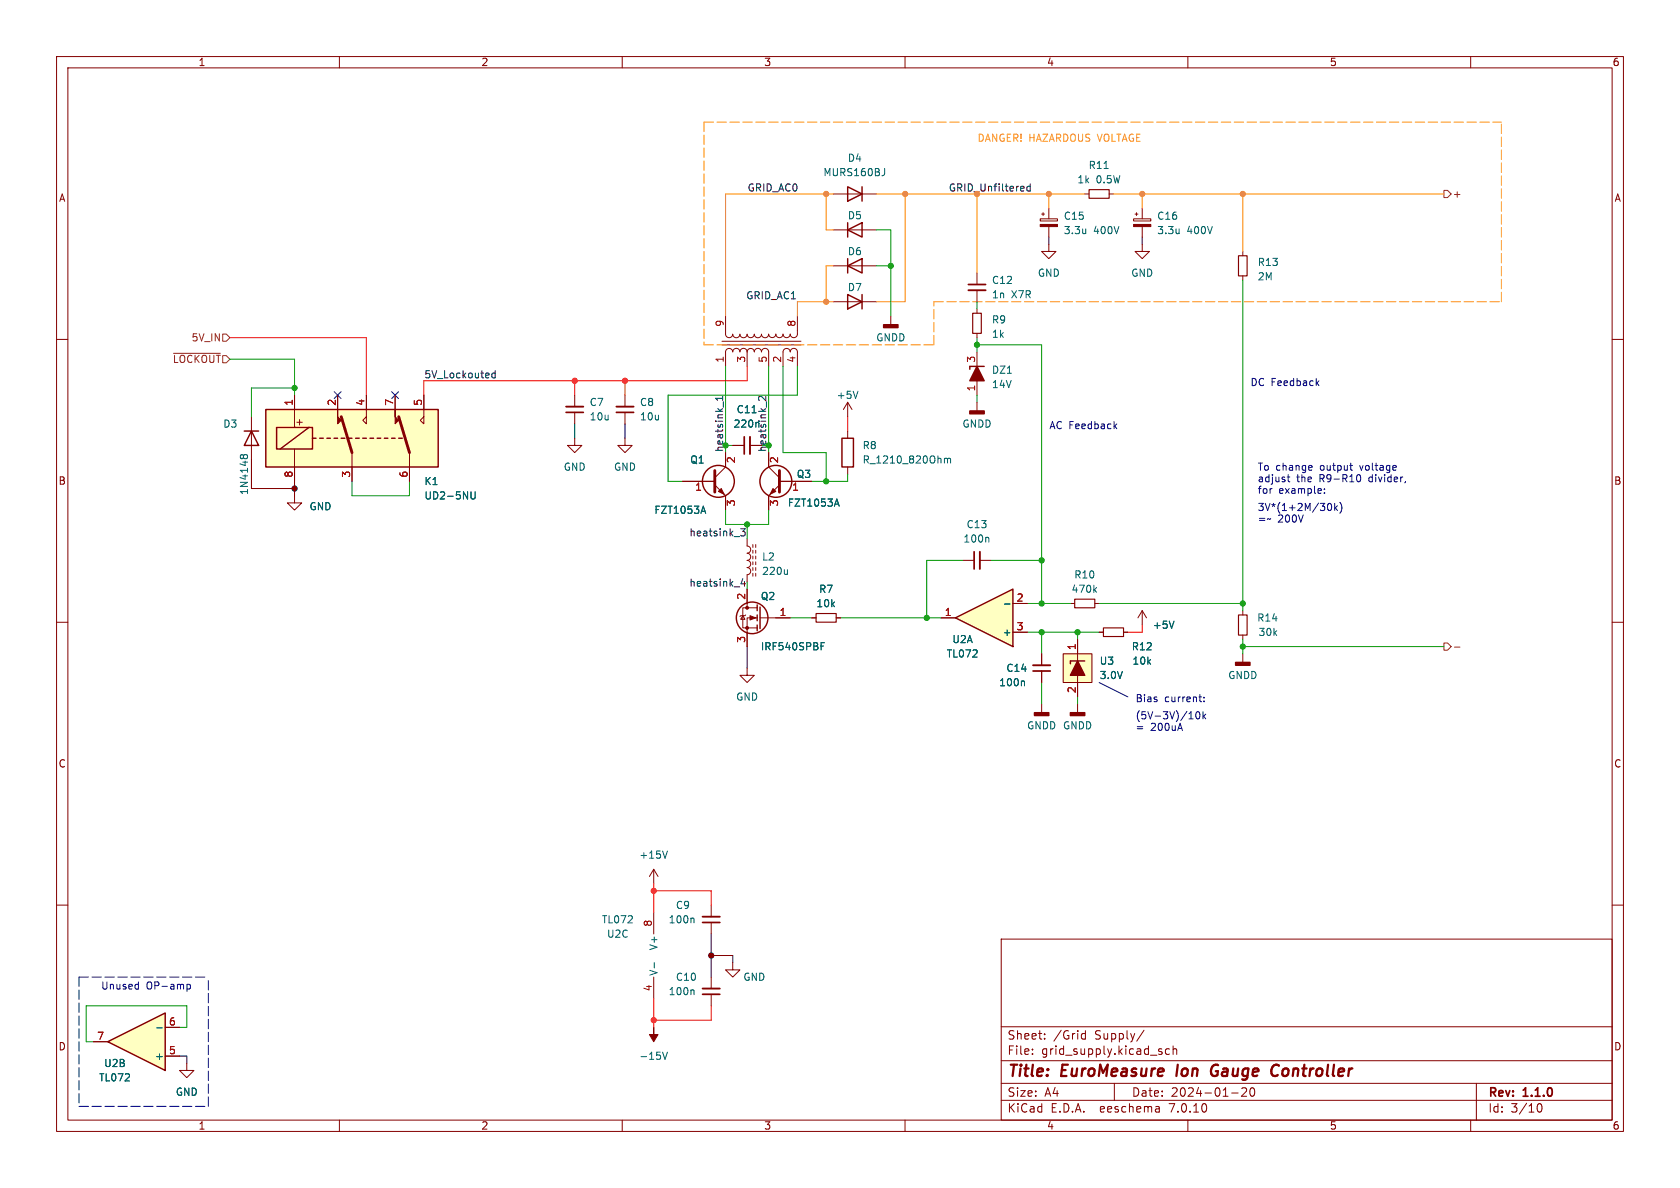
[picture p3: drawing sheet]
<svg xmlns="http://www.w3.org/2000/svg" width="297mm" height="210mm" viewBox="0 0 297 210" stroke-linecap="round" stroke-linejoin="round" font-family="sans-serif">
<g fill="none" stroke="#840000" stroke-width=".18">
<path d="M10 10h277v190h-277zM12 12h273v186h-273zM60 10v2M110 10v2M160 10v2M210 10v2M260 10v2M10 60h2M147.3 53.3h7.6M285 60h2M10 110h2M285 110h2"/>
<path d="M10 160h2M285 160h2M177 166h108v32h-108zM60 198v2M110 198v2M160 198v2M177 194.5h108M177 191.5h108M177 187.5h108M177 181.5h108M182.5 186.3v.1M182.5 185.5v.1"/>
<path d="M184.7 183.6v.1M184.7 182.8v.1M191.3 183.6h.6M191.3 182.8h.6M191.9 182.2v1.5M197 191.5v3M202.2 182.1l-1.2 2M204.9 195.7l.1 .9M205 196.5l-.2 .1M205 196h-.2M205 185.9l.4 .1 .1 .2-.3 .2h-.2M205 185.4l.4 .1"/>
<path d="M206.7 185.5l-.4-.1-.3 .3v.4l.2 .2h.5M207.4 185.5l.2-.1 .4 .1v.9M207.4 184.9v1.5M210 198v2M217.7 193.2h1.2M220.3 192.4v.5l-.8 .9h.9M221.1 192.4a.81 .81 0 0 0 .4 1.4l.2-.1 .1-.5-.1-.8M260 198v2M261 191.5v6.5M271.7 195.7l.2-.5 .2-.1a.8 .8 0 0 1 .5 .7 .8 .8 0 0 1-.5 .8l-.2-.1-.2-.5"/>
</g>
<path d="M208.2 188.2l-.2 2M214.9 189.4h.4M215.2 188.2a1.13 1.13 0 0 0-1.1 .7 1.13 1.13 0 0 0 .3 1.2l.2 .1 .5-.1M225.3 188.3a.67 .67 0 0 1 .8 .1M225.9 190l-.6 .2" fill="none" stroke="#840000" stroke-width=".4"/>
<path d="M149.9 52.1l2.5 1.2-2.5 1.3zM152.4 52.1v2.5" fill="none" stroke="#840000" stroke-width=".25"/>
<path d="M168.9 109.2l10.2-5.1v10.2z" fill="#ffffc2"/>
<g fill="none" stroke="#840000" stroke-width=".25">
<path d="M149.9 33l2.5 1.3-2.5 1.3zM149.9 39.4v2.5M152.4 33v2.6M149.9 40.6l2.5-1.2v2.5zM149.9 47l2.5-1.3v2.6zM149.9 45.7v2.6M43.2 76.2h2.5M44.4 76.2l1.3 2.5h-2.5zM47 72.4h30.5v10.2h-30.5zM48.9 75.6h6.3v3.8h-6.3zM54.6 75.6l-5.1 3.8M55.2 77.5h.7"/>
<path d="M56.5 77.5h.6M57.8 77.5h.6M59.1 77.5h.6M60.3 77.5h.7M61.6 77.5h.6M62.9 77.5h.6M64.1 77.5h.7M65.4 77.5h.6M66.7 77.5h.6M67.9 77.5h.7M69.2 77.5h.6M70.5 77.5h.6"/>
<path d="M148.8 77.5h2.1v5.1h-2.1zM174 64.8h-2.6v.5M133.9 106.9v1.1M133.9 108.7v1M133.9 110.5v1M134.4 107.3v3.8M168.9 109.2l10.2-5.1v10.2z"/>
<circle cx="127" cy="85.1" r="2.82"/>
<circle cx="133" cy="109.2" r="2.79"/>
</g>
<g fill="none" stroke="#840000" stroke-width=".18">
<path d="M147.3 34.3h7.6M183.9 38.7h3v.4h-3zM184.1 37.8h.6M184.4 37.6v.5M185.4 36.8v1.9M191.8 34.3h.7M196.1 34.3h.7M200.4 38.7h3.1v.4h-3.1zM200.7 37.8h.5M200.9 37.6v.5M201.9 36.8v1.9M128.3 59.1a.64 .64 0 0 0 .6 .6 .64 .64 0 0 0 .6-.6 .64 .64 0 0 0 .7 .6 .64 .64 0 0 0 .6-.6 .64 .64 0 0 0 .6 .6 .64 .64 0 0 0 .7-.6 .64 .64 0 0 0 .6 .6 .64 .64 0 0 0 .6-.6 .64 .64 0 0 0 .7 .6 .64 .64 0 0 0 .6-.6 .64 .64 0 0 0 .7 .6 .64 .64 0 0 0 .6-.6"/>
<path d="M128.3 55.9v3.2M141 55.9v3.2a.64 .64 0 0 1-.7 .6 .64 .64 0 0 1-.6-.6 .64 .64 0 0 1-.6 .6 .64 .64 0 0 1-.7-.6 .64 .64 0 0 1-.6 .6 .64 .64 0 0 1-.6-.6 .64 .64 0 0 1-.7 .6 .64 .64 0 0 1-.6-.6M147.3 40.6h7.6M147.3 47h7.6M157.5 55.9v1.5M172.7 48.3v2M172.7 51.3v2M172.7 54.6v.8M172.7 58.9v.8M185.4 43.2v1.3h1.3l-1.3 1.2-1.3-1.2h1.3M185.4 40.1v1.8M201.9 43.2v1.3h1.3l-1.3 1.2-1.2-1.2h1.2"/>
<path d="M201.9 40.1v1.8M219.7 44.5v.7M219.7 48.8v.7M44.4 73.7v7.6M52.1 69.9v5.7M52.1 79.4v5.7M59.7 69.9v2.5M64.8 69.9v5l-.7-.6 .7-.6M69.8 69.9v2.5M74.9 69.9v5l-.6-.6 .6-.6M110.5 77.5v1.2h1.3l-1.3 1.3-1.3-1.3h1.3M110.5 69.9v2"/>
<path d="M110.5 72.9v2M127.6 61h14M127.6 60.3h14M128.3 62.2a.64 .64 0 0 1 .6-.6 .64 .64 0 0 1 .6 .6 .64 .64 0 0 1 .7-.6 .64 .64 0 0 1 .6 .6 .64 .64 0 0 1 .6-.6 .64 .64 0 0 1 .7 .6 .64 .64 0 0 1 .6-.6 .64 .64 0 0 1 .6 .6 .64 .64 0 0 1 .7-.6 .64 .64 0 0 1 .6 .6 .64 .64 0 0 1 .7-.6 .64 .64 0 0 1 .6 .6M128.3 62.2v2.6M132.1 62.2v2.6M135.9 62.2v2.6M138.4 62.2a.64 .64 0 0 1 .7-.6 .64 .64 0 0 1 .6 .6 .64 .64 0 0 1 .6-.6 .64 .64 0 0 1 .7 .6M138.4 62.2v2.6M141 62.2v2.6M149.9 71.1v2.6M149.9 76.2v1.3"/>
<path d="M149.9 71.1l-.8 1.3M149.9 71.1l.7 1.3M172.7 62.2v7.7M172.7 71.1v1.5M52.1 87.6v1.3h1.2l-1.2 1.3-1.3-1.3h1.3M62.2 80v5.1M72.4 80v5.1M120.6 85.1h5.8M126.4 85.7l1.9 1.9v2.6M128.3 80v2.6l-1.9 1.9M149.9 82.6v1.2M170.2 99.1h2"/>
<path d="M173.2 99.1h2.1M131.3 108.8l.4 .7h-.8zM131.8 108.7l-.1 .1h-.8l-.1 .2M132.1 104.1v3.3M133.9 109.2h-1.8v5.1M133.9 107.4h-2.6v3.6h2.6M134.4 109.2h5.3M143.5 109.2h.8M147.8 109.2h.8M166.4 109.2h2.5M179.1 106.7h2.5M179.1 111.8h2.5"/>
<path d="M184.1 115.6v2M184.1 118.6v2.1M115.6 161.3v3.8M115.6 172.7v3.8M125.7 160v2.1M125.7 163.1v2M33 188v1.2h-1.3l1.3 1.3 1.3-1.3h-1.3"/>
</g>
<g fill="none" stroke="#006464" stroke-width=".18">
<path d="M156.4 29.8v.9l-.4 .4M195.2 29.8h.7M191.9 40.5v.8M191.9 41.2h.1M208.5 40.5v.8M208.5 41.2h-.1M151.7 69.2l-.4 1.2M43 80.8v.2M43 80.6l-.2-.2h-.2l-.1 .2 .1 .4M43 80.6l.3-.2h.3l.2 .2-.1 .4M43 80.6v.2M43 80.8l.1 .2"/>
<path d="M83.3 86.9v1.1l.2 .2 .4-.1 .1-.1v-1.1M124 90.4h.6M124.3 89.5l.5 1.2M167 81v.9M167 81.1l.3-.1 .2 .2M167.5 81.2l.2-.2 .3 .1 .1 .8M167.5 81.2v.7M174.6 95l.2 .2v.6M145.2 114.2h.4M145.2 113.6h.6M177.6 106.8h.9M180.9 120.4l.2 .2v.6"/>
<path d="M115.7 170.1v1M122.5 162.3l.2 .2v.6"/>
</g>
<g fill="#840000" stroke="#840000" stroke-width=".18">
<path d="M132.6 108.8l1 .4-1 .4z"/>
<path d="M59.7 72.4v1.3l.6 .6-.6 .6z"/>
<path d="M69.8 72.4v1.3l.7 .6-.7 .6z"/>
<path d="M127.5 86.4l.5 1-1-.5z"/>
<path d="M183.9 39.7h3v.4h-3z"/>
<path d="M200.4 39.7h3.1v.4h-3.1z"/>
<circle cx="132.1" cy="111" r=".25"/>
<circle cx="132.1" cy="107.4" r=".25"/>
</g>
<path d="M192.5 33.5h3.6v1.6h-3.6zM172 55.4h1.5v3.5h-1.5zM218.9 45.2h1.6v3.6h-1.6zM144.3 108.5h3.5v1.5h-3.5z" fill="none" stroke="#840000" stroke-width=".2"/>
<g fill="#840000" stroke="#840000" stroke-width=".25">
<path d="M171.4 72.6h2.6v.6h-2.6z"/>
<path d="M172.7 64.8l1.3 2.5h-2.6z"/>
<path d="M156.2 57.4h2.5v.5h-2.5z"/>
</g>
<path d="M171.2 51.3h3M109 71.9h3M173.2 97.5v3.1M182.6 117.6h3.1M124.2 162.1h3.1" fill="none" stroke="#840000" stroke-width=".33"/>
<path d="M171.2 50.3h3M109 72.9h3M172.2 97.5v3.1M182.6 118.6h3.1M124.2 163.1h3.1" fill="none" stroke="#840000" stroke-width=".3"/>
<path d="M47 72.4h30.5v10.2h-30.5z" fill="#ffffc2" stroke="#ffffc2" stroke-width=".18"/>
<path d="M60.3 73.7l1.9 6.3M70.5 73.7l1.9 6.3M126.4 83.2v3.8" fill="none" stroke="#840000" stroke-width=".51"/>
<path d="M19 184.2l10.2-5.1v10.1z" fill="#ffffc2"/>
<g fill="none" stroke="#840000" stroke-width=".25">
<path d="M191.8 116.8h-2.6v.5M19 184.2l10.2-5.1v10.1z"/>
<circle cx="137.2" cy="85.1" r="2.82"/>
</g>
<g fill="none" stroke="#840000" stroke-width=".18">
<path d="M52.1 69.9v2.5M59.7 69.9v2.5M64.8 69.9v2.5M69.8 69.9v2.5M74.9 69.9v2.5M101.6 77.5v1.2h1.3l-1.3 1.3-1.3-1.3h1.3M101.6 69.9v2M101.6 72.9v2M129.5 78.7h2.1M132.6 78.7h2M52.1 82.6v2.5M62.2 82.6v2.5"/>
<path d="M72.4 82.6v2.5M120.6 85.1h5.8M128.3 80v2.6M128.3 87.6v2.6M132.1 95.3v1.2a.64 .64 0 0 1 .6 .7 .64 .64 0 0 1-.6 .6 .64 .64 0 0 1 .6 .6 .64 .64 0 0 1-.6 .7 .64 .64 0 0 1 .6 .6 .64 .64 0 0 1-.6 .6 .64 .64 0 0 1 .6 .7 .64 .64 0 0 1-.6 .6v1.3M133.1 96.3v.5M133.1 97.3v.5M133.1 98.3v.5M133.1 99.3v.5M133.6 96.3v.5M133.6 97.3v.5M133.6 98.3v.5"/>
<path d="M133.6 99.3v.5M135.9 80v2.6l1.9 1.9M137.8 85.7l-1.9 1.9v2.6M137.8 85.1h5.7M132.1 118.1v1.3h1.2l-1.2 1.3-1.3-1.3h1.3M132.1 104.1v2.6M132.1 111.8v2.5M133.1 100.3v.5M133.1 101.3v.6M133.6 100.3v.5M133.6 101.3v.6M137.2 109.2h2.5"/>
<path d="M143.5 109.2h.8M147.8 109.2h.8M166.4 109.2h2.5M179.1 111.8h2.5M179.1 106.7h2.5M184.1 115.6v2M184.1 118.6v2.1M188 115.6h5v5.1h-5zM189.2 106.7h.8M190.5 113v10.2M193.5 106.7h.8M194.3 111.8h.8"/>
<path d="M198.6 111.8h.8M201.9 108l-.7 1.2M201.9 108v2.5M201.9 108l.8 1.2M219.7 108v.7M219.7 112.3v.7M219.7 115.6v1.5M184.1 124.5v1.5M190.5 124.5v1.5M115.6 153.7l-.8 1.2M115.6 153.7v2.5M115.6 153.7l.7 1.2"/>
<path d="M125.7 172.7v2.1M125.7 175.8v2M129.5 170.2v1.3h1.3l-1.3 1.2-1.2-1.2h1.2M16.5 184.2h2.5M29.2 186.7h2.5M29.2 181.6h2.5"/>
</g>
<g fill="none" stroke="#006464" stroke-width=".18">
<path d="M133 73h.7M83.3 86.9v1.1l.2 .2 .4-.1 .1-.1v-1.1M124 90.4h.6M124.3 89.5l.5 1.2M147.6 89.1h.6M147.9 88.2l.5 1.3M139.2 100.7v.8M139.2 101.4l-.2 .1M145.2 114.2h.4M145.2 113.6h.6M177.6 106.8h.9M193.5 104.2l.4 .5"/>
<path d="M193.9 103.9l-.5 .5M207.6 109.8l-.5 1.3M180.9 120.4l.2 .2v.6M118 150.4l-.4 1.3M122.5 175l.2 .2v.6M27.7 181.7h1M117.1 186l.5 1.3 .4-1.3"/>
</g>
<g fill="#840000" stroke="#840000" stroke-width=".18">
<path d="M115.6 181.6v1.3h.7l-.7 1.3-.8-1.3h.8z"/>
<path d="M136.7 86.4l.5 .5-1.1 .5z"/>
</g>
<path d="M100.1 71.9h3M132.6 77.2v3.1M124.2 174.8h3.1" fill="none" stroke="#840000" stroke-width=".33"/>
<path d="M100.1 72.9h3M131.6 77.2v3.1M124.2 175.8h3.1" fill="none" stroke="#840000" stroke-width=".3"/>
<path d="M137.8 83.2v3.8" fill="none" stroke="#840000" stroke-width=".51"/>
<path d="M190 105.9h3.5v1.5h-3.5zM195.1 111h3.5v1.5h-3.5zM218.9 108.7h1.6v3.6h-1.6z" fill="none" stroke="#840000" stroke-width=".2"/>
<g fill="#840000" stroke="#840000" stroke-width=".25">
<path d="M189.2 126h2.6v.5h-2.6z"/>
<path d="M218.4 117.1h2.6v.5h-2.6z"/>
<path d="M182.9 126h2.5v.5h-2.5z"/>
<path d="M190.5 116.8l1.3 2.6h-2.6z"/>
</g>
<path d="M188 115.6h5v5.1h-5z" fill="#ffffc2" stroke="#ffffc2" stroke-width=".18"/>
<path d="M255.3 33.7h.6l.6 .6-.6 .6h-.6zM39.4 59.1h.6l.6 .6-.6 .6h-.6zM30.7 62.5h8.3M255.3 113.7h.6l.6 .6-.6 .6h-.6zM257.1 114.4h1" fill="none" stroke="#725600" stroke-width=".18"/>
<path d="M182.1 32.5v1.3M182.1 33l-.3-.1-.3 .3 .1 .5h.5M87.5 65.5v1.3M87.5 66h-.3l-.3 .2 .2 .5h.4M127.8 70.1v.7M127.8 70.4h-1.3l.4 .4M127.9 71v1M135.4 70.1v.7l-.9-.7-.4 .2 .1 .5M131 93.5h.7l-.4 .5 .4 .1v.5l-.2 .1-.5-.1M131.3 102.3l-.3 .9h.8M131.6 102.8v.8" fill="none" stroke="#0f0f0f" stroke-width=".18"/>
<g fill="none" stroke="#0000c2" stroke-width=".18">
<path d="M197.1 75.3l.3 .5M197.4 74.9l-.4 .5M232.8 67.7l.4 .5M233.2 67.3l-.5 .5M227.6 84.3h.4M227.7 83.9v1.1l.3 .2M231.8 82.3l.2 .3-.6 .1M231.9 83.1h-.1M234.1 87.1v.1M234.1 86.4v.2M234.9 89h.1a.68 .68 0 0 1 .4 .6 .68 .68 0 0 1-.4 .7 .84 .84 0 0 1-.1-1.3zM236 89v1.3"/>
<path d="M236.1 89.8l.3 .5M236.4 89.4l-.4 .5M236.9 88.8a1.46 1.46 0 0 1 0 1.9M238.6 82.3h.5M238.9 83.1h.2M240.1 83.9l-.2 .1M240.5 84.1l.1 .6-.2 .4-.1 .1-.4-.1M248.5 85.1l-.1 .2M194.3 120.7l5.1 2.5M210.2 127.1h.7M211.6 125.9l.1-.1a.68 .68 0 0 1 .4 .6 .68 .68 0 0 1-.4 .7 .84 .84 0 0 1-.1-1.2zM211.9 123.2h.5"/>
<path d="M212.3 124h.1M212.7 125.8v1.3M212.8 126.6l.4 .5M212.9 123.9v.1M212.9 123.3v.1M213.2 126.2l-.5 .5M24.4 174l.1 .1M24.5 173.6v1.2M24.5 174.8h-.1M33.1 174v1.3M33.1 174.1l.3-.1 .3 .2-.2 .6h-.4"/>
</g>
<path d="M14 172.7v22.9M14 172.7h22.8M14 195.6h22.8M36.8 195.6v-22.9" fill="none" stroke="#0000c2" stroke-width=".18" stroke-dasharray="1.7 .6"/>
<path d="M124.5 21.6v39.4M124.5 21.6h140.9M165.1 53.3h100.3M265.4 53.3v-31.7M124.5 61h40.6M165.1 61v-7.7" fill="none" stroke="#ff9100" stroke-width=".18" stroke-dasharray="1.7 .6"/>
<path d="M185.4 41.9v1.3M201.9 41.9v1.3M101.6 74.9v2.6M110.5 74.9v2.6M44.4 81.3v5.1h7.7M52.1 85.1v2.5M132.1 114.3v3.8M125.7 168.9h3.8v1.3M125.7 165.1v7.6M31.7 186.7h1.3v1.3" fill="none" stroke="#000" stroke-width=".18"/>
<path d="M146 34.3v6.3h1.3M147.3 34.3h-19v21.6M154.9 34.3h36.9M160 34.3v19h-5.1M172.7 34.3v14M185.4 34.3v2.5M196.8 34.3h58.5M201.9 34.3v2.5M219.7 34.3v10.2M147.3 47h-1.3v6.3M147.3 53.3h-6.3v2.6" fill="none" stroke="#ff7a01" stroke-width=".18"/>
<path d="M40.6 59.7h24.2v10.2M101.6 67.3v2.6M110.5 67.3v2.6M132.1 64.8v2.5h-57.2v2.6M149.9 73.7v2.5M201.9 110.5v1.3h-2.5M115.6 156.2v5.1M115.6 157.5h10.1v2.5M115.6 176.5v5.1M125.7 177.8v2.5h-10.1" fill="none" stroke="#f00" stroke-width=".18"/>
<g fill="none" stroke="#009600" stroke-width=".18">
<path d="M154.9 40.6h2.6v15.3M154.9 47h2.6M172.7 53.3v1.3M172.7 59.7v2.5M219.7 49.5v58.5M40.6 63.5h11.5v6.4M52.1 68.6h-7.7v5.1M128.3 64.8v13.9h1.2M135.9 64.8v13.9M138.4 64.8v15.2h7.6v5.1M141 64.8v5.1h-22.9v15.2h2.5M172.7 61h11.4v45.7"/>
<path d="M172.7 69.9v1.2M62.2 85.1v2.5h10.2v-2.5M128.3 90.2v2.5h7.6v-2.5M132.1 92.7v2.6M149.9 83.8v1.3h-6.4M170.2 99.1h-6.4v10.1M175.3 99.1h8.8M132.1 102.9v1.2M139.7 109.2h3.8M148.6 109.2h17.8M181.6 106.7h7.6M181.6 111.8h12.7"/>
<path d="M184.1 111.8v3.8M190.5 111.8v1.2M194.3 106.7h25.4M219.7 113v2.6M219.7 114.3h35.6M184.1 120.7v3.8M190.5 123.2v1.3M31.7 181.6h1.3v-3.8h-17.8v6.4h1.3"/>
</g>
<path d="M59.1 69.2l1.2 1.3M60.3 69.2l-1.2 1.3M69.2 69.2l1.3 1.3M70.5 69.2l-1.3 1.3" fill="none" stroke="#000084" stroke-width=".18"/>
<g fill="#009600" stroke="#009600" stroke-width=".18">
<circle cx="184.1" cy="106.7" r=".46"/>
<circle cx="184.1" cy="111.8" r=".46"/>
<circle cx="190.5" cy="111.8" r=".46"/>
<circle cx="219.7" cy="106.7" r=".46"/>
<circle cx="219.7" cy="114.3" r=".46"/>
<circle cx="52.1" cy="68.6" r=".46"/>
<circle cx="172.7" cy="61" r=".46"/>
<circle cx="163.8" cy="109.2" r=".46"/>
<circle cx="184.1" cy="99.1" r=".46"/>
<circle cx="146" cy="85.1" r=".46"/>
<circle cx="132.1" cy="92.7" r=".46"/>
<circle cx="157.5" cy="47" r=".46"/>
</g>
<g fill="#f00" stroke="#f00" stroke-width=".18">
<circle cx="110.5" cy="67.3" r=".46"/>
<circle cx="101.6" cy="67.3" r=".46"/>
<circle cx="115.6" cy="180.3" r=".46"/>
<circle cx="115.6" cy="157.5" r=".46"/>
</g>
<g fill="#ff7a01" stroke="#ff7a01" stroke-width=".18">
<circle cx="146" cy="34.3" r=".46"/>
<circle cx="146" cy="53.3" r=".46"/>
<circle cx="201.9" cy="34.3" r=".46"/>
<circle cx="185.4" cy="34.3" r=".46"/>
<circle cx="160" cy="34.3" r=".46"/>
<circle cx="219.7" cy="34.3" r=".46"/>
</g>
<g fill="#000" stroke="#000" stroke-width=".18">
<circle cx="52.1" cy="86.4" r=".46"/>
<circle cx="125.7" cy="168.9" r=".46"/>
</g>
<g font-size="2.8" fill="#840000">
<text x="178" y="190.9">Title:</text>
<text x="187.7" y="190.9">EuroMeasure</text>
<text x="208.8" y="190.9">Ion</text>
<text x="215.7" y="190.9">Gauge</text>
<text x="227.2" y="190.9">Controller</text>
</g>
<g font-size="2.1" fill="#840000">
<text x="178" y="184">Sheet:</text>
<text x="186.2" y="184">/Grid</text>
<text x="193.6" y="184">Supply/</text>
<text x="178" y="186.7">File:</text>
<text x="184.1" y="186.7">grid_supply.kicad_sch</text>
<text x="178" y="196.9">KiCad</text>
<text x="178" y="194.1">Size:</text>
<text x="184.7" y="194.1">A4</text>
<text x="185.7" y="196.9">E.D.A.</text>
<text x="194.6" y="196.9">eeschema</text>
<text x="200" y="194.1">Date:</text>
<text x="207" y="196.9">7.0.10</text>
<text x="207" y="194.1">2024-01-20</text>
<text x="263" y="194.3">Rev:</text>
<text x="263" y="196.9">Id:</text>
<text x="267.1" y="196.9">3/10</text>
<text x="269.4" y="194.3">1.1.0</text>
</g>
<g font-size="1.8" fill="#840000">
<text x="35" y="11.9">1</text>
<text x="85" y="11.9">2</text>
<text x="135" y="11.9">3</text>
<text x="185" y="11.9">4</text>
<text x="235" y="11.9">5</text>
<text x="285" y="11.9">6</text>
<text x="10.3" y="35.9">A</text>
<text x="285.3" y="35.9">A</text>
<text x="52.1" y="75.4">+</text>
<text x="10.3" y="85.9">B</text>
<text x="285.3" y="85.9">B</text>
<text x="10.3" y="135.9">C</text>
<text x="285.3" y="135.9">C</text>
<text x="10.3" y="185.9">D</text>
<text x="285.3" y="185.9">D</text>
<text x="35" y="199.9">1</text>
<text x="85" y="199.9">2</text>
<text x="135" y="199.9">3</text>
<text x="185" y="199.9">4</text>
<text x="235" y="199.9">5</text>
<text x="285" y="199.9">6</text>
</g>
<g font-size="1.8" fill="#006464">
<text x="149.8" y="28.8">D4</text>
<text x="145.5" y="31.3">MURS160BJ</text>
<text x="190.4" y="32.6">1k</text>
<text x="192.4" y="30.1">R11</text>
<text x="193.8" y="32.6">0.5W</text>
<text x="149.8" y="39">D5</text>
<text x="188" y="41.6">3.3u</text>
<text x="188" y="39.1">C15</text>
<text x="193.3" y="41.6">400V</text>
<text x="204.5" y="41.6">3.3u</text>
<text x="204.5" y="39.1">C16</text>
<text x="209.8" y="41.6">400V</text>
<text x="149.8" y="45.3">D6</text>
<text x="222.3" y="47.2">R13</text>
<text x="149.8" y="51.7">D7</text>
<text x="175.3" y="52.9">1n</text>
<text x="175.3" y="50.4">C12</text>
<text x="178.8" y="52.9">X7R</text>
<text x="183.4" y="49.1">GND</text>
<text x="199.9" y="49.1">GND</text>
<text x="222.3" y="49.8">2M</text>
<text x="175.3" y="57.4">R9</text>
<text x="175.3" y="59.9">1k</text>
<text x="154.8" y="60.6">GNDD</text>
<text x="104.1" y="72">C7</text>
<text x="113" y="72">C8</text>
<text x="147.8" y="70.7">+5V</text>
<text x="175.3" y="66.3">DZ1</text>
<text x="175.3" y="68.8">14V</text>
<text x="39.4" y="75.8">D3</text>
<text x="104.1" y="74.5">10u</text>
<text x="113" y="74.5">10u</text>
<text x="129.6" y="75.8">220n</text>
<text x="130.1" y="73.3">C11</text>
<text x="170" y="75.8">GNDD</text>
<text x="99.6" y="83.4">GND</text>
<text x="108.5" y="83.4">GND</text>
<text x="121.9" y="82.1">Q1</text>
<text x="152.4" y="79.6">R8</text>
<text x="152.4" y="82.1">R_1210_820Ohm</text>
<text x="44" y="87.6" transform="rotate(-90 44 87.6)">1N4148</text>
<text x="74.9" y="86">K1</text>
<text x="74.9" y="88.5">UD2-5NU</text>
<text x="139.2" y="89.8">FZT1053A</text>
<text x="140.8" y="84.7">Q3</text>
<text x="54.6" y="90.4">GND</text>
<text x="115.6" y="91">FZT1053A</text>
<text x="170.8" y="93.6">C13</text>
<text x="134.6" y="101.8">220u</text>
<text x="134.6" y="99.3">L2</text>
<text x="170.2" y="96.1">100n</text>
<text x="134.4" y="106.3">Q2</text>
<text x="144.2" y="107.5">10k</text>
<text x="144.7" y="105">R7</text>
<text x="189.3" y="105">470k</text>
<text x="189.8" y="102.5">R10</text>
<text x="168.3" y="113.9">U2A</text>
<text x="177.2" y="112.6">+</text>
<text x="203.7" y="111.4">+5V</text>
<text x="222.2" y="110.1">R14</text>
<text x="222.4" y="112.6">30k</text>
<text x="134.4" y="115.2">IRF540SPBF</text>
<text x="167.3" y="116.4">TL072</text>
<text x="177.8" y="119">C14</text>
<text x="194.3" y="117.7">U3</text>
<text x="200" y="115.2">R12</text>
<text x="200.1" y="117.7">10k</text>
<text x="130" y="124.1">GND</text>
<text x="176.5" y="121.5">100n</text>
<text x="194.3" y="120.2">3.0V</text>
<text x="217" y="120.2">GNDD</text>
<text x="181.5" y="129.1">GNDD GNDD</text>
<text x="112.9" y="152">+15V</text>
<text x="119.4" y="160.9">C9</text>
<text x="106.3" y="163.4">TL072</text>
<text x="107.2" y="166">U2C</text>
<text x="118.1" y="163.4">100n</text>
<text x="116.4" y="172.6" transform="rotate(-90 116.4 172.6)">V-</text>
<text x="116.4" y="168.1" transform="rotate(-90 116.4 168.1)">V+</text>
<text x="119.4" y="173.6">C10</text>
<text x="131.3" y="173.6">GND</text>
<text x="118.1" y="176.1">100n</text>
<text x="17.4" y="191.4">TL072</text>
<text x="18.3" y="188.8">U2B</text>
<text x="27.3" y="187.6">+</text>
<text x="112.9" y="187.6">-15V</text>
<text x="31" y="193.9">GND</text>
</g>
<text font-size="1.8" fill="#ff9100" x="172.7" y="25.2">DANGER! HAZARDOUS VOLTAGE</text>
<g font-size="1.8" fill="#0f0f0f">
<text x="132.1" y="33.9">GRID_AC0</text>
<text x="131.8" y="53">GRID_AC1</text>
<text x="74.9" y="67">5V_Lockouted</text>
<text x="121.8" y="94.9">heatsink_3</text>
<text x="121.8" y="103.8">heatsink_4</text>
</g>
<text font-size="1.8" fill="#ff7a01" x="167.6" y="33.9">GRID_Unfiltered</text>
<g font-size="1.8" fill="#725600">
<text x="256.7" y="35.2">+</text>
<text x="30.4" y="64.4">~{LOCKOUT}</text>
<text x="33.8" y="60.6">5V_IN</text>
</g>
<g font-size="1.8" fill="#a90000">
<text x="128" y="57.9" transform="rotate(-90 128 57.9)">9</text>
<text x="140.7" y="57.9" transform="rotate(-90 140.7 57.9)">8</text>
<text x="128" y="64.2" transform="rotate(-90 128 64.2)">1</text>
<text x="131.8" y="64.2" transform="rotate(-90 131.8 64.2)">3</text>
<text x="135.6" y="64.2" transform="rotate(-90 135.6 64.2)">5</text>
<text x="138.2" y="64.2" transform="rotate(-90 138.2 64.2)">2</text>
<text x="140.7" y="64.2" transform="rotate(-90 140.7 64.2)">4</text>
<text x="172.5" y="64.2" transform="rotate(-90 172.5 64.2)">3</text>
<text x="51.8" y="71.8" transform="rotate(-90 51.8 71.8)">1</text>
<text x="59.4" y="71.8" transform="rotate(-90 59.4 71.8)">2</text>
<text x="64.5" y="71.8" transform="rotate(-90 64.5 71.8)">4</text>
<text x="69.6" y="71.8" transform="rotate(-90 69.6 71.8)">7</text>
<text x="74.7" y="71.8" transform="rotate(-90 74.7 71.8)">5</text>
<text x="172.5" y="69.3" transform="rotate(-90 172.5 69.3)">1</text>
<text x="130.3" y="82" transform="rotate(-90 130.3 82)">2</text>
<text x="137.9" y="82" transform="rotate(-90 137.9 82)">2</text>
<text x="51.8" y="84.5" transform="rotate(-90 51.8 84.5)">8</text>
<text x="62" y="84.5" transform="rotate(-90 62 84.5)">3</text>
<text x="72.1" y="84.5" transform="rotate(-90 72.1 84.5)">6</text>
<text x="122.8" y="87.1">1</text>
<text x="130.3" y="89.6" transform="rotate(-90 130.3 89.6)">3</text>
<text x="137.9" y="89.6" transform="rotate(-90 137.9 89.6)">3</text>
<text x="139.9" y="87.1">1</text>
<text x="131.8" y="106.1" transform="rotate(-90 131.8 106.1)">2</text>
<text x="179.6" y="106.4">2</text>
<text x="131.8" y="113.7" transform="rotate(-90 131.8 113.7)">3</text>
<text x="137.7" y="109">1</text>
<text x="166.9" y="109">1</text>
<text x="179.6" y="111.5">3</text>
<text x="190.2" y="115" transform="rotate(-90 190.2 115)">1</text>
<text x="190.2" y="122.6" transform="rotate(-90 190.2 122.6)">2</text>
<text x="115.3" y="163.9" transform="rotate(-90 115.3 163.9)">8</text>
<text x="115.3" y="175.3" transform="rotate(-90 115.3 175.3)">4</text>
<text x="17.1" y="183.9">7</text>
<text x="29.8" y="181.4">6</text>
<text x="29.8" y="186.4">5</text>
</g>
<g font-size="1.8" fill="#0000c2">
<text x="221" y="68.3">DC Feedback</text>
<text x="185.4" y="76">AC Feedback</text>
<text x="222.2" y="83.3">To change</text>
<text x="233.5" y="83.3">output</text>
<text x="240.7" y="83.3">voltage</text>
<text x="222.2" y="85.3">adjust</text>
<text x="222.2" y="87.4">for</text>
<text x="226.1" y="87.4">example:</text>
<text x="229.2" y="85.3">the</text>
<text x="233.4" y="85.3">R9-R10</text>
<text x="242.3" y="85.3">divider,</text>
<text x="222.2" y="90.4">3V*(1+2M/30k)</text>
<text x="222.2" y="92.5">=~</text>
<text x="225.9" y="92.5">200V</text>
<text x="200.7" y="124.2">Bias</text>
<text x="205.9" y="124.2">current:</text>
<text x="200.7" y="127.2">(5V-3V)/10k</text>
<text x="200.7" y="129.3">=</text>
<text x="203.4" y="129.3">200uA</text>
<text x="17.8" y="175">Unused</text>
<text x="25.8" y="175">OP-amp</text>
</g>
<g font-size="1.8" fill="#009600">
<text x="127.9" y="80" transform="rotate(-90 127.9 80)">heatsink_1</text>
<text x="135.5" y="80" transform="rotate(-90 135.5 80)">heatsink_2</text>
</g>
</svg>
